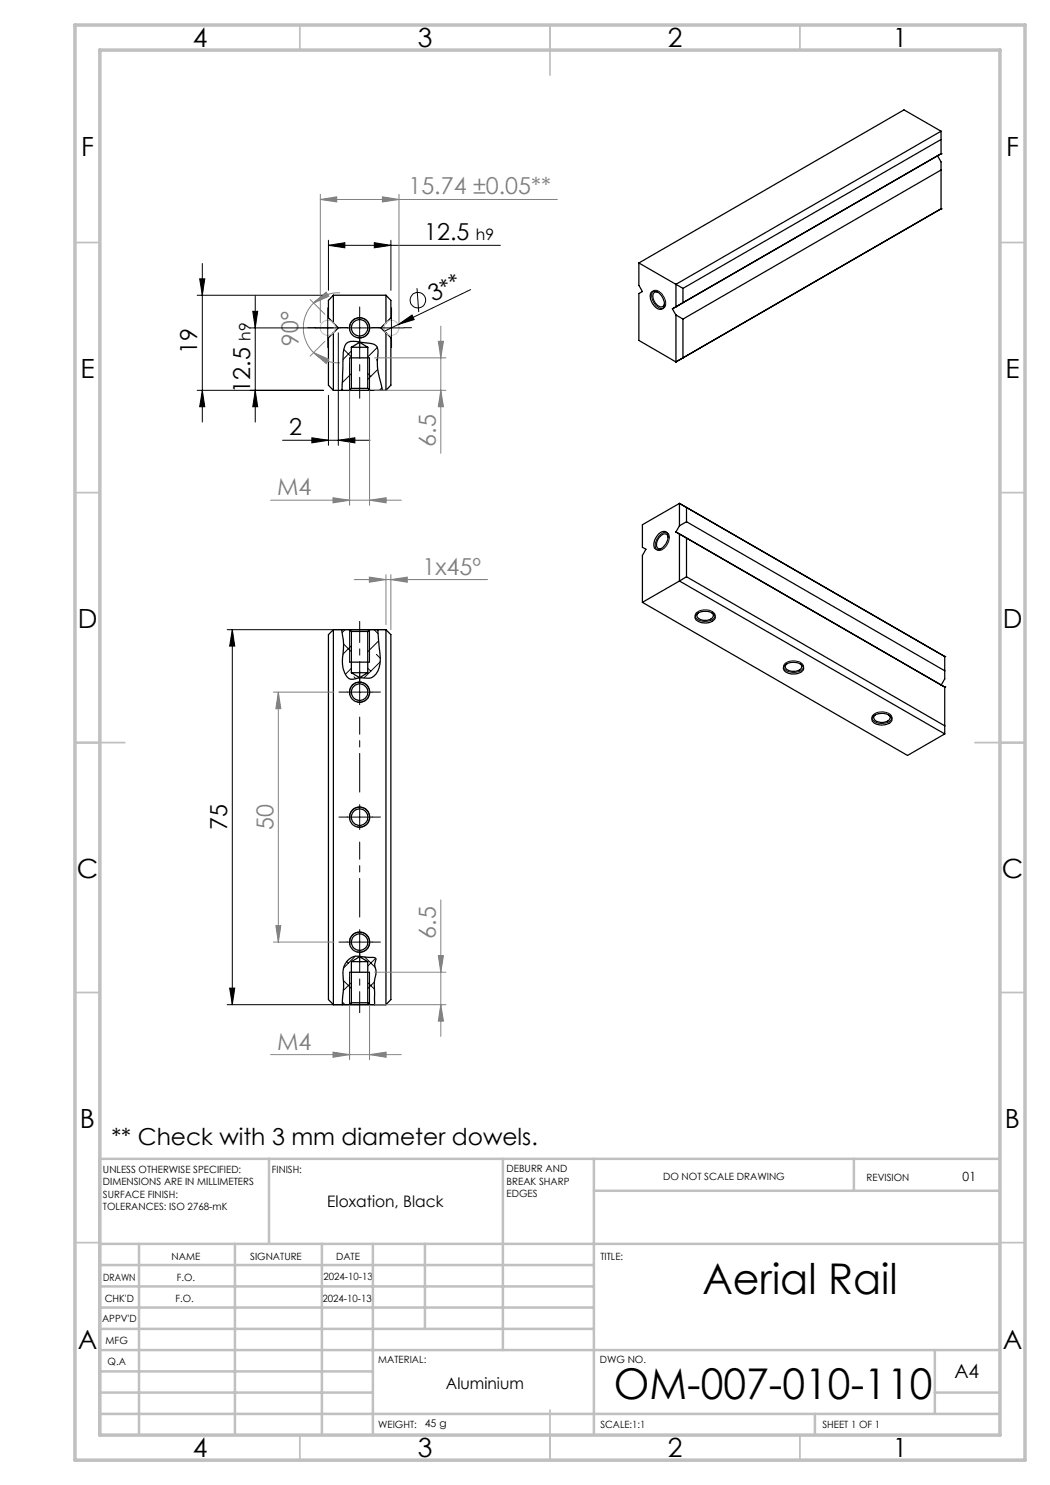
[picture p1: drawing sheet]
<svg xmlns="http://www.w3.org/2000/svg" width="210mm" height="297mm" viewBox="0 0 210 297" stroke-linecap="round" stroke-linejoin="round" font-family="sans-serif">
<g fill="none" stroke="#000" stroke-width=".2">
<path d="M39.4 59.1h25.3M39.9 55.8h1.1l-.5 3.3zM40.5 52.7v31.7M51 59.2v25.2M65.7 49.1l3.3-.6v1.1zM65.7 48v10.1M65.7 49.1h34.4M74.9 48.5l3.3 .6-3.3 .5zM78.2 48v10.1M83.4 57.6l.3 4.8M94.1 57.9l-17.2 8.3M130.5 58.3a1.17 1.17 0 0 1 1.8 .4 2.31 2.31 0 0 1 .6 2.8 1.53 1.53 0 0 1-2.1-.9l-.4-1.1v-.8z"/>
<path d="M39.4 78.1h25.3M40.5 78.1l.5 3.2h-1.1zM50.1 65.6h18M50.6 62.3h.9l-.5 3.3zM51 78.1l.5 3.2h-.9zM65.5 63.1v4.9M65.7 79.1v10M67.7 66.6v22.5M68.8 69.9l1.5 1.5M69.4 65.6h5M69.9 71.6v6.4M70 66.1a2 2 0 0 1 1.7-2.5 2 2 0 0 1 2.2 2.1 2 2 0 0 1-2.5 1.8"/>
<path d="M70.3 70.2l-1.7 1.7M70.3 74.7l-1.8 1.8M71.7 68.4l.2 .1M71.9 63.1v4.9M72.1 68.4l-.1 .1M73.6 74.7l.6 .6M73.9 71.6v6.4M75.3 71.9l.2 .2M75.5 69.5l-1.9 1.9M75.5 73.9l-1.9 2M75.8 65.6h5M76.4 77.6l-.5 .5"/>
<path d="M78.3 63.1v4.9M79.7 64.9l2.7-1.9 .4 .9zM56.5 88h17.5M62.4 87.6l3.3 .4-3.3 .6zM67.7 88l3.3-.4v1zM131.9 107.1l.1-.1a.96 .96 0 0 1 1-.6 .96 .96 0 0 1 .8 .8 2.68 2.68 0 0 1-2 2.9 1.28 1.28 0 0 1-.5-2zM45.4 125.9h31.8M46.5 125.9l.5 3.3h-1.1zM46.5 125.9v75M68.7 128.8l1.6 1.5M69 125.9l-.6 .6M69.4 138.4h5"/>
<path d="M69.9 126v6.4M70 139a2 2 0 0 1 1.7-2.6 2 2 0 0 1 2.2 2.2 2 2 0 0 1-2.5 1.8M70.3 129.1l-1.7 1.7M70.3 133.7l-1.2 1.2M70.8 135.4l.4 .3M71.9 135.9v5M73.6 133.7l.6 .5M73.9 126v6.4M74.8 125.9l.8 .8M75.3 130.9l.8 .8M75.7 128.2l-2.1 2.1M76.1 132.4l-3.3 3.2"/>
<path d="M139.2 122.6a2.71 2.71 0 0 1 3.8 .3 1.34 1.34 0 0 1-1.6 1.3 1.82 1.82 0 0 1-2.4-1.2zM157 132.7a2.74 2.74 0 0 1 3.7 .4 1.34 1.34 0 0 1-1.6 1.4 2.01 2.01 0 0 1-2.4-1.2zM174.5 143.1a2.65 2.65 0 0 1 3.8 .2 1.34 1.34 0 0 1-1.6 1.4 1.87 1.87 0 0 1-2.3-1.3zM70 163.9a2 2 0 0 1 1.8-2.4 2 2 0 0 1 2.1 2.1 2 2 0 0 1-2.5 1.8M45.9 197.6h1.1l-.5 3.3zM68.7 196.1l1.6 1.6M69.4 192.3l.3 .3M69.9 194.4v6.5M70 188.9a2 2 0 0 1 1.7-2.5 2 2 0 0 1 2.2 2.2 2 2 0 0 1-2.5 1.8M70.3 196.5l-1.6 1.6M71 191.2l-2.3 2.4M73 191.4l2 2.1"/>
<path d="M73.6 196.5l1.3 1.3M73.9 194.4v6.5M74.9 196.4l-1.3 1.3M75.1 191.7l-1.5 1.5M45.4 200.9h31.8M68.5 200.5l.5 .4M74.9 200.8l-.1 .1"/>
<circle cx="83.6" cy="60" r="1.55"/>
</g>
<g fill="none" stroke="#000" stroke-width=".25">
<path d="M187.5 31.1l.7 1.3v9.4M187.5 31.1l-53 30.7M188.2 30.8h.1M188.2 26.2l-53 30.7M188.2 26.2v4.6M188.2 27.9l-51.6 29.8M188.2 26.2l-7.4-4.2-53 30.6M188.2 30.8l-51.6 29.7M188.2 30.8l-.7 .3M188.2 34l-51.6 29.8M66.7 59.1l-1 1v3.5l1 1M66.7 59.1v5.5"/>
<path d="M66.7 59.1h10.5M77.2 59.1v5.5M77.2 59.1l1 1v3.5l-2 2 1 1M127.8 52.6v4.5l.7 1.2-.7 .4v9.4l7.4 4.3M127.8 52.6l7.4 4.3M130.2 58.5a1.31 1.31 0 0 1 2.1 .6 1.97 1.97 0 0 1 .1 2.7 2.25 2.25 0 0 1-2.3-2l-.1-.6zM131.6 58.5a.74 .74 0 0 0-.9 .1 .74 .74 0 0 0-.1 .9 2.17 2.17 0 0 0 1.8 1.9l.3-.2 .2-.5M135.2 56.9l1.4 .8M135.2 56.9v4.5M136.6 57.7v2.8M188.2 41.8h.1M188.2 41.8l-53 30.6"/>
<path d="M66.7 64.6l1 1-2 2v9.4l1 1.1M66.7 66.6v11.5M66.7 78.1h3.2M68.4 78.1l.2-5.6a6.8 6.8 0 0 1 .7-3.8 3.8 3.8 0 0 1 3.2-.2l.7 .1a2.87 2.87 0 0 1 2.2 .7l.2 .8a14.8 14.8 0 0 0 .7 7.1l.2 .9M69.9 78.1h4M69.9 71.6h4M70.3 77.7h3.3M70.3 69.5h3.3M70.3 69.5l1.6-1 1.7 1M70.3 69.5v8.2M70.3 77.7l-.4 .4M73.6 77.7l.3 .4"/>
<path d="M73.6 69.5v8.2M73.9 78.1h3.3M77.2 66.6v11.5M77.2 66.6l1 1v9.4l-1 1.1M134.5 61.8l.7 1.2M135.2 63v9.4M135.2 61.4l-.7 .4M135.2 63l1.4 .8M136.6 63.8v7.8l-1.4 .8M136.6 60.5l-1.4 .9M131.6 106.9a1.1 1.1 0 0 1 2-.1 2.67 2.67 0 0 1-2.2 3.2 1.29 1.29 0 0 1-.5-1.9zM133.6 107.5a.78 .78 0 0 0-.6-.8 .78 .78 0 0 0-.8 .5 1.93 1.93 0 0 0-.6 2.5l.3 .1 .4-.1"/>
<path d="M135.2 106.4l.7 .4M135.2 106.4l53.7 31M135.9 100.7l1.4 .8v2.8M135.9 106.8l1.4 .8v7.8M135.9 100.7v4.5M135.9 106.8v9.4M135.9 116.2l53 30.6M135.9 116.2l-7.4 4.3M135.9 100.7l-7.4 4.2v4.6l.7 .4-.7 1.2v9.4M135.9 105.2l-.7 1.2M135.9 100.7l53 30.6M137.3 115.4l-1.4 .8"/>
<path d="M137.3 115.4l51.6 29.8M137.3 104.3l-1.4 .9M137.3 104.3l51.6 29.9M66.7 125.9l-1 1v73l1 1M66.7 125.9v75M66.7 125.9h3.2M68.3 125.9l.2 1a16.7 16.7 0 0 1 0 5.4 3.7 3.7 0 0 0 1.6 3.6l2.4-.3a2.48 2.48 0 0 0 3.3-2 15 15 0 0 0-.1-5.6l-.1-2.1M69.9 125.9h4M69.9 125.9l.4 .4M69.9 132.4h4M70.3 134.5h3.3M70.3 126.3h3.3"/>
<path d="M70.3 126.3v8.2M70.3 134.5l1.6 1 1.7-1M73.6 126.3v8.2M73.9 125.9h3.3M73.9 125.9l-.3 .4M77.2 125.9v75M77.2 125.9l1 1v73l-1 1M128.5 120.5l53 30.6 7.4-4.3M139.2 122.9a2.74 2.74 0 0 1 3.8 .3 1.47 1.47 0 0 1-1.7 1.4 2.05 2.05 0 0 1-2.3-1.1zM139.7 122.5a.73 .73 0 0 0-.3 .8 .73 .73 0 0 0 .6 .6 1.92 1.92 0 0 0 2.7-.7l-.4-.7M156.9 133.1a2.7 2.7 0 0 1 3.8 .3 1.26 1.26 0 0 1-1.4 1.4 2.18 2.18 0 0 1-2.6-1.1zM157.4 132.7a.77 .77 0 0 0-.3 .9 .77 .77 0 0 0 .8 .6 1.92 1.92 0 0 0 2.4-.8v-.4l-.3-.3"/>
<path d="M188.9 137.4h.1M188.9 131.3h.1M188.9 131.3v4.5l-.7 1.2 .7 .4M188.9 137.4v9.4M174.6 143.3a2.66 2.66 0 0 1 3.8 .3 1.26 1.26 0 0 1-1.4 1.4 2.26 2.26 0 0 1-2.6-.9v-.4zM175.1 142.9a.78 .78 0 0 0-.3 .9 .78 .78 0 0 0 .8 .6 1.98 1.98 0 0 0 2.4-.8l-.3-.7M69.9 194.4h4M70.3 192.3h3.3M70.3 192.3v8.3M70.3 192.3l1.6-1 1.7 1M73.6 192.3v8.3M66.7 200.9h3.2"/>
<path d="M68.5 200.9l.2-3.4v-1.7a3.7 3.7 0 0 1 2-4.5l.9-.1 3.1 .3 .4 .2v.3a2.32 2.32 0 0 0 .1 2.2l-.1 .8a7.7 7.7 0 0 0-.2 3.6v2.3M69.9 200.9h4M70.3 200.6h3.3M70.3 200.6l-.4 .3M73.6 200.6l.3 .3M73.9 200.9h3.3"/>
<circle cx="71.9" cy="65.6" r="2.03"/>
<circle cx="71.9" cy="65.6" r="1.64"/>
<circle cx="71.9" cy="138.5" r="2.02"/>
<circle cx="71.9" cy="138.4" r="1.66"/>
<circle cx="71.9" cy="163.4" r="2.02"/>
<circle cx="71.9" cy="163.4" r="1.66"/>
<circle cx="71.9" cy="188.4" r="1.66"/>
<circle cx="71.9" cy="188.4" r="2.02"/>
</g>
<g fill="none" stroke="#c0c0c0" stroke-width=".2">
<circle cx="65.6" cy="65.6" r="1.5"/>
<circle cx="78.3" cy="65.6" r="1.5"/>
</g>
<g fill="none" stroke="#808080" stroke-width=".2">
<path d="M64.1 39.9l3.2-.5v1zM64.1 38.9v25.7M64.1 39.9h47.4M76.5 39.4l3.3 .5-3.3 .5zM79.8 38.9v25.7M62 59.9l3 3M68 58.6a6.9 6.9 0 0 0-5.3 2M62.7 60.6l2.5-2.2 .6 .9zM62.7 70.5l3.1 1.4-.6 .8zM62.7 60.6a7 7 0 0 0 0 9.9M62.7 70.5a6.8 6.8 0 0 0 5.3 2.1M65 68.3l-3 2.9"/>
<path d="M69.9 72.6v28.5M73.9 72.6v28.5M74.9 78.1h14.3M74.9 71.6h14.3M87.7 68.3h1l-.5 3.3zM88.2 78.1l.5 3.2h-1zM88.2 65.2v25.5M66.6 99.6l3.3 .4-3.3 .6zM54.1 100h26.2M70.8 115.9h26.7M73.9 115.4l3.3 .5-3.3 .5zM73.9 100l3.3-.4v1z"/>
<path d="M77.2 114.9v10M78.2 115.9l3.3-.5v1zM78.2 114.9v11M54.7 138.4h12.1M55.7 138.4v50M55.7 138.4l.5 3.3h-1zM88.2 180v27.3M54.7 188.4h12.1M55.2 185.1h1l-.5 3.3zM69.9 195.4v16.5M73.9 195.4v16.5M74.9 194.4h14.3"/>
<path d="M87.7 191.1h1l-.5 3.3zM54.1 210.9h26.2M66.6 210.4l3.3 .5-3.3 .6zM73.9 210.9l3.3-.5v1.1zM74.9 200.9h14.3M88.2 200.9l.5 3.3h-1z"/>
</g>
<path d="M71.9 67.4v12.3M71.9 136.5v-12.2M71.9 190.3v12.2" fill="none" stroke="#000" stroke-width=".2" stroke-dasharray="15.2 1.3 1.3 1.3" stroke-dashoffset="11"/>
<g fill="none" stroke="#c0c0c0" stroke-width=".35">
<path d="M60 5v5M110 5v10M160 5v5M15 48.5h5M200 48.5h5M15 98.5h5M200 98.5h5M15 148.5h10M195 148.5h10M15 198.5h5M200 198.5h5M15 248.5h5"/>
<path d="M200 248.5h5M60 287v5M110 282v10M160 287v5"/>
</g>
<g fill="none" stroke="#c0c0c0" stroke-width=".5">
<path d="M53.8 231.8v17M100.6 231.8v38.2M118.8 231.8v55.2M118.8 238.2h81.2M170.8 231.8v6.4M200 231.8h-180v55.2M20 248.8h180M20 257.3h98.8M20 253h98.8M27.8 248.8v38.2M47 248.8v38.2M64.4 248.8v38.2"/>
<path d="M74.6 248.8v38.2M85 248.8v17M20 265.8h98.8M20 261.5h98.8M20 278.5h54.6M20 274.3h54.6M20 270h180M187 278.5h13M187 270v12.8M20 282.8h180M163 282.8v4.2"/>
</g>
<path d="M15 5h190v287h-190zM20 10h180v277h-180z" fill="none" stroke="#c0c0c0" stroke-width=".7"/>
<g fill="none" stroke="#000" stroke-width=".2" stroke-dasharray="15.2 1.3 1.3 1.3">
<path d="M63.1 65.5h-1.5M65.6 63v-1.5M65.6 68v1.5M68.1 65.5h1.5M69.4 65.5h-1.6M71.9 63v-1.6M71.9 68v1.7M74.4 65.5h1.7M75.8 65.5h-1.5M78.3 63v-1.5M78.3 68v1.5M80.8 65.5h1.5"/>
<path d="M69.4 138.4h-1.6M71.9 135.9v-1.6M74.4 138.4h1.7M69.4 163.4h-1.6M71.9 163.4v-2.5M71.9 163.4h-2.5M71.9 163.4v2.5M71.9 163.4h2.5M74.4 163.4h1.7M69.4 188.4h-1.6M71.9 188.4v-2.5M71.9 188.4h-2.5"/>
<path d="M71.9 188.4v2.5M71.9 188.4h2.5M71.9 190.9v1.7M74.4 188.4h1.7"/>
</g>
<path d="M71.9 158.4v-15M71.9 183.4v-15" fill="none" stroke="#000" stroke-width=".2" stroke-dasharray="15.2 1.3 1.3 1.3" stroke-dashoffset="7.5"/>
<g fill="#000">
<path d="M79.7 64.9l2.7-1.9 .4 .9z"/>
<path d="M39.9 55.8h1.1l-.5 3.3zM40.5 78.1l.5 3.2h-1.1zM50.6 62.3h.9l-.5 3.3zM51 78.1l.5 3.2h-.9zM46.5 125.9l.5 3.3h-1.1zM45.9 197.6h1.1l-.5 3.3z"/>
<path d="M65.7 49.1l3.3-.6v1.1zM74.9 48.5l3.3 .6-3.3 .5z"/>
<path d="M67.7 88l3.3-.4v1zM62.4 87.6l3.3 .4-3.3 .6z"/>
</g>
<g fill="#808080">
<path d="M73.9 100l3.3-.4v1zM66.6 99.6l3.3 .4-3.3 .6zM73.9 210.9l3.3-.5v1.1zM66.6 210.4l3.3 .5-3.3 .6zM78.2 115.9l3.3-.5v1zM73.9 115.4l3.3 .5-3.3 .5z"/>
<path d="M64.1 39.9l3.2-.5v1zM76.5 39.4l3.3 .5-3.3 .5z"/>
<path d="M88.2 78.1l.5 3.2h-1zM87.7 68.3h1l-.5 3.3zM88.2 200.9l.5 3.3h-1zM87.7 191.1h1l-.5 3.3z"/>
<path d="M55.7 138.4l.5 3.3h-1zM55.2 185.1h1l-.5 3.3z"/>
<path d="M62.7 60.6l2.5-2.2 .6 .9zM62.7 70.5l3.1 1.4-.6 .8z"/>
</g>
<g font-size="8.5">
<text x="140.5" y="258.8">Aerial Rail</text>
<text x="122.7" y="279.7">OM-007-010-110</text>
</g>
<g font-size="5.3">
<text x="38.5" y="9.5">4</text>
<text x="83.5" y="9.5">3</text>
<text x="133.6" y="9.5">2</text>
<text x="178.6" y="9.5">1</text>
<text x="16.2" y="31.3">F</text>
<text x="201.2" y="31.3">F</text>
<text x="16.1" y="75.5">E</text>
<text x="201.1" y="75.5">E</text>
<text x="15.5" y="125.5">D</text>
<text x="200.5" y="125.5">D</text>
<text x="15.4" y="175.5">C</text>
<text x="200.4" y="175.5">C</text>
<text x="16" y="225.5">B</text>
<text x="201" y="225.5">B</text>
<text x="15.5" y="269.8">A</text>
<text x="200.5" y="269.8">A</text>
<text x="38.5" y="291.5">4</text>
<text x="83.5" y="291.5">3</text>
<text x="133.6" y="291.5">2</text>
<text x="178.6" y="291.5">1</text>
</g>
<g font-size="4.7" fill="#808080">
<text x="81.7" y="38.9">15.74 ±0.05**</text>
<text x="59.7" y="69.3" transform="rotate(-91 59.7 69.3)">90°</text>
<text x="87.2" y="89.4" transform="rotate(-90 87.2 89.4)">6.5</text>
<text x="55.4" y="99">M4</text>
<text x="84.5" y="114.9">1x45º</text>
<text x="54.7" y="166" transform="rotate(-90 54.7 166)">50</text>
<text x="87.2" y="187.7" transform="rotate(-90 87.2 187.7)">6.5</text>
<text x="55.4" y="209.9">M4</text>
</g>
<g font-size="4.7">
<text x="84.8" y="48">12.5</text>
<text x="86.6" y="60.4" transform="rotate(-26 86.6 60.4)">3**</text>
<text x="39.5" y="70.9" transform="rotate(-90 39.5 70.9)">19</text>
<text x="50.1" y="78.5" transform="rotate(-90 50.1 78.5)">12.5</text>
<text x="57.8" y="87">2</text>
<text x="45.5" y="166" transform="rotate(-90 45.5 166)">75</text>
<text x="22.3" y="229">** Check with 3 mm diameter dowels.</text>
</g>
<text font-size="3.9" x="190.9" y="275.5">A4</text>
<g font-size="3.2">
<text x="65.5" y="241.4">Eloxation, Black</text>
<text x="89.2" y="277.9">Aluminium</text>
</g>
<g font-size="3.1">
<text x="95.2" y="48.1">h9</text>
<text x="50.1" y="68.2" transform="rotate(-90 50.1 68.2)">h9</text>
</g>
<text font-size="2.5" x="192.5" y="236.1">01</text>
<text font-size="2.1" x="85" y="285.5">45 g</text>
<g font-size="2">
<text x="20.6" y="234.6">UNLESS OTHERWISE SPECIFIED:</text>
<text x="20.6" y="237.1">DIMENSIONS ARE IN MILLIMETERS</text>
<text x="20.6" y="239.6">SURFACE FINISH:</text>
<text x="54.4" y="234.6">FINISH:</text>
<text x="101.3" y="234.5">DEBURR AND</text>
<text x="101.3" y="237">BREAK SHARP</text>
<text x="101.3" y="239.5">EDGES</text>
<text x="132.6" y="236">DO NOT SCALE DRAWING</text>
<text x="173.3" y="236.2">REVISION</text>
<text x="20.6" y="242.1">TOLERANCES: ISO 2768-mK</text>
<text x="34.3" y="252">NAME</text>
<text x="50" y="251.9">SIGNATURE</text>
<text x="67.2" y="251.9">DATE</text>
<text x="120.1" y="251.9">TITLE:</text>
<text x="20.6" y="256.1">DRAWN</text>
<text x="35.3" y="256.1">F.O.</text>
<text x="64.7" y="255.9">2024-10-13</text>
<text x="20.9" y="260.3">CHK'D</text>
<text x="35.1" y="260.3">F.O.</text>
<text x="64.5" y="260.3">2024-10-13</text>
<text x="20.4" y="264.4">APPV'D</text>
<text x="21.1" y="268.8">MFG</text>
<text x="21.5" y="273">Q.A</text>
<text x="75.6" y="272.5">MATERIAL:</text>
<text x="120" y="272.5">DWG NO.</text>
<text x="75.6" y="285.5">WEIGHT:</text>
<text x="120.1" y="285.6">SCALE:1:1</text>
<text x="164.5" y="285.6">SHEET 1 OF 1</text>
</g>
</svg>
